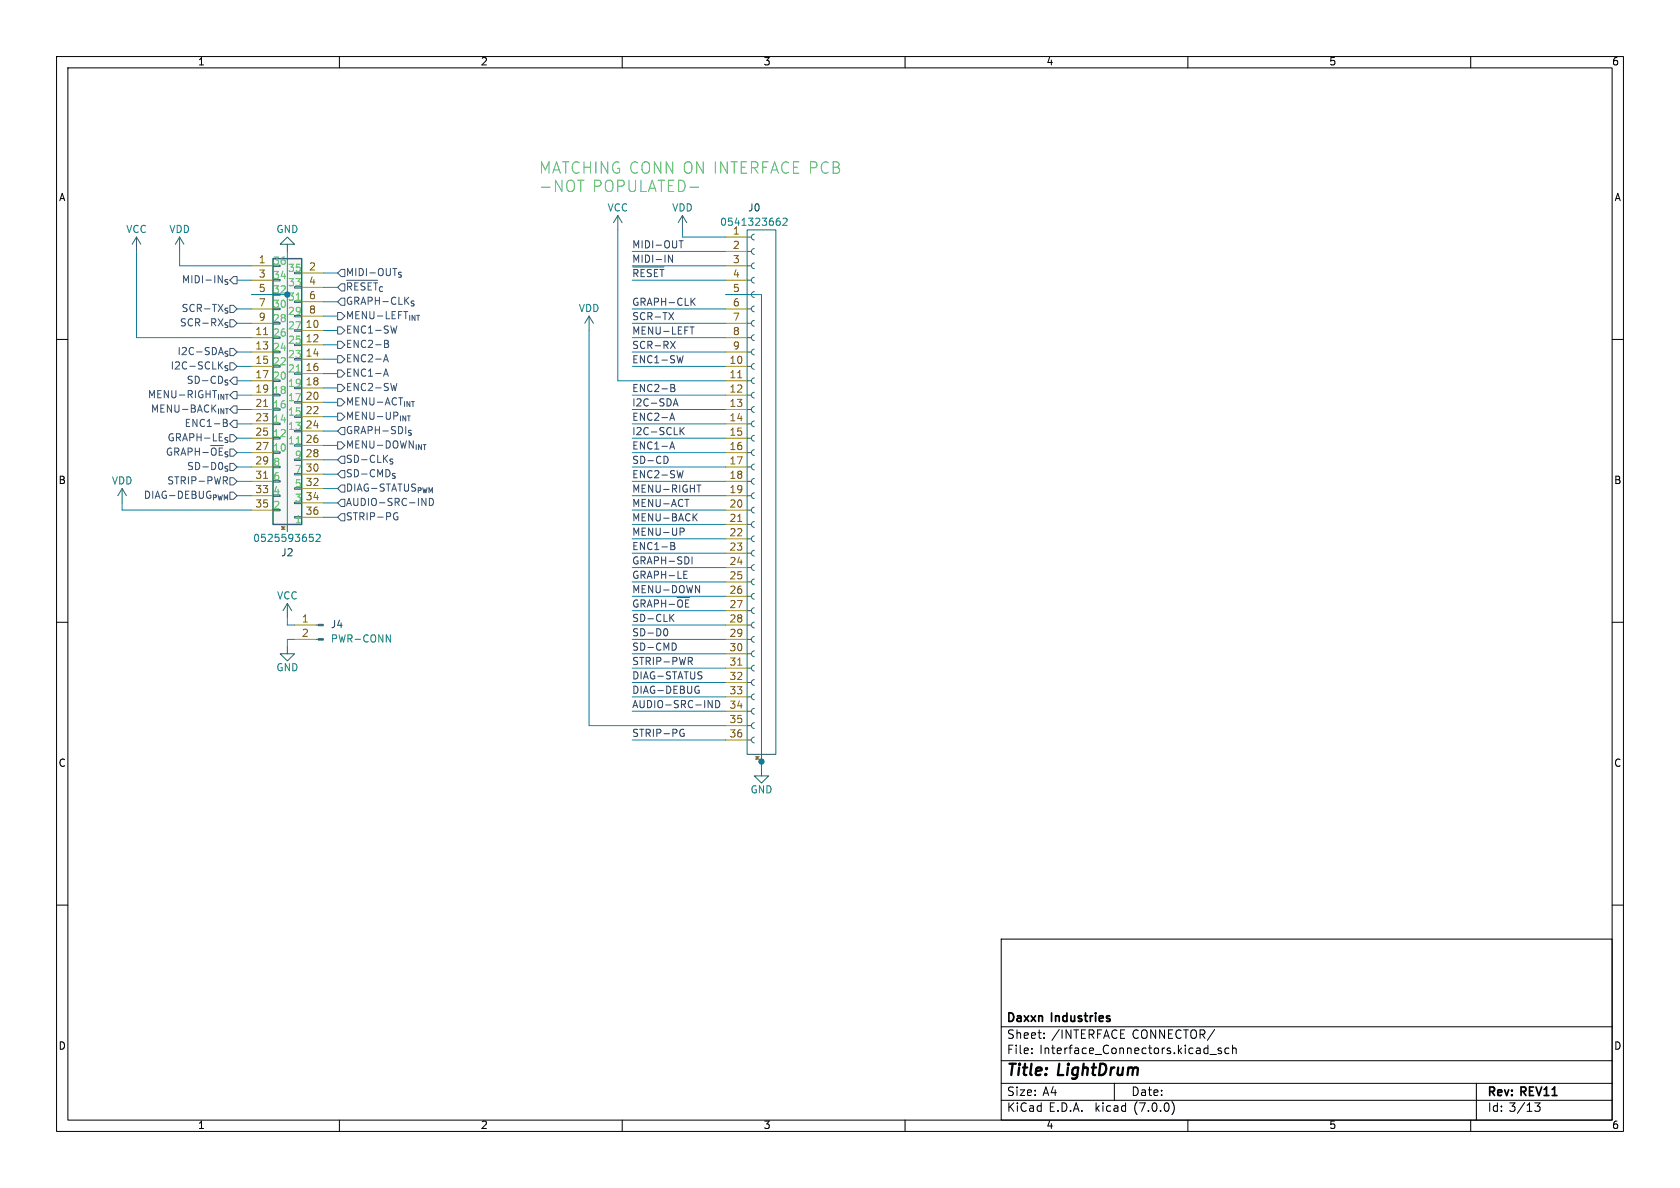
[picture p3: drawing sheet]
<svg xmlns="http://www.w3.org/2000/svg" width="297mm" height="210mm" viewBox="0 0 297 210" stroke-linecap="round" stroke-linejoin="round" font-family="sans-serif">
<g fill="none" stroke="#000" stroke-width=".18">
<path d="M10 10h277v190h-277zM12 12h273v186h-273zM60 10v2M110 10v2M160 10v2M210 10v2M260 10v2M10 60h2M285 60h2M10 110h2M285 110h2M10 160h2"/>
<path d="M285 160h2M177 166h108v32h-108zM60 198v2M110 198v2M160 198v2M177 194.5h108M177 191.5h108M177 187.5h108M177 181.5h108M182.4 186.1v.2M182.4 185.3v.2M184.6 183.4v.2"/>
<path d="M184.6 182.6v.2M197 191.5v3M207.2 194.7a1.72 1.72 0 0 1 0 2.3M210 198v2M213.9 186.4h1.1M215.9 185.3h-.4l-.2 .2 .1 .2 .5 .1v.4h-.6M217.3 185.3h-.5l-.3 .2v.5l.2 .2h.6M217.9 185.4l.2-.1h.4v1M217.9 184.8v1.5M260 198v2M261 191.5v6.5M272.3 195l-.5 .5 .4 .2v.6l-.2 .2-.6-.1"/>
</g>
<path d="M48.3 45.7h5v47h-5z" fill="#f7f7f7" stroke="#f7f7f7" stroke-width=".18"/>
<path d="M48.3 45.7h5v47h-5z" fill="none" stroke="#187164" stroke-width=".25"/>
<g fill="none" stroke="#187164" stroke-width=".18">
<path d="M109.2 38.1l-.7 1.3M109.2 38.1v2.5M109.2 38.1l.8 1.3M120.6 38.1l-.7 1.3M120.6 38.1v2.5M120.6 38.1l.8 1.3M24.1 41.9l-.7 1.3M24.1 41.9v2.6M24.1 41.9l.8 1.3M31.7 41.9l-.7 1.3M31.7 41.9v2.6M31.7 41.9l.8 1.3"/>
<path d="M50.8 43.2h1.3l-1.3-1.3-1.3 1.3h1.3v1.3M52.1 58.3h1.2v.2h-1.2zM52.1 55.8h1.2v.2h-1.2zM52.1 53.2h1.2v.3h-1.2zM52.1 50.7h1.2v.2h-1.2zM52.1 48.1h1.2v.3h-1.2zM104.1 55.9l-.7 1.3M104.1 55.9v2.5M104.1 55.9l.8 1.3M132.1 40.6h5.1v92.8h-5.1zM132.1 59.7h.7M132.1 57.2h.7"/>
<path d="M132.1 54.6h.7M132.1 52.1h.7M132.1 49.5h.7M132.1 47h.7M132.1 44.5h.7M132.1 41.9h.7M133.3 59.2l-.3 .1-.2 .4 .2 .3 .3 .2M133.3 56.6l-.3 .2-.2 .3 .2 .4 .3 .2M133.3 54.1l-.3 .1-.2 .4 .2 .4 .3 .1M133.3 51.6l-.3 .1-.2 .4 .2 .3 .3 .2M133.3 49l-.3 .2-.2 .3 .2 .4 .3 .1M133.3 46.5l-.3 .1-.2 .4 .2 .3 .3 .2"/>
<path d="M133.3 43.9l-.3 .2-.2 .3 .2 .4 .3 .2M133.3 41.4l-.3 .1-.2 .4 .2 .4 .3 .1M52.1 78.6h1.2v.3h-1.2zM52.1 76.1h1.2v.2h-1.2zM52.1 73.5h1.2v.3h-1.2zM52.1 71h1.2v.2h-1.2zM52.1 68.5h1.2v.2h-1.2zM52.1 65.9h1.2v.3h-1.2zM52.1 63.4h1.2v.2h-1.2zM52.1 60.8h1.2v.3h-1.2zM132.1 77.5h.7M132.1 74.9h.7"/>
<path d="M132.1 72.4h.7M132.1 69.9h.7M132.1 67.3h.7M132.1 64.8h.7M132.1 62.2h.7M133.3 79.5l-.3 .1-.2 .4 .2 .4 .3 .1M133.3 77l-.3 .1-.2 .4 .2 .3 .3 .2M133.3 74.4l-.3 .2-.2 .3 .2 .4 .3 .1M133.3 71.9l-.3 .1-.2 .4 .2 .3 .3 .2M133.3 69.3l-.3 .2-.2 .3 .2 .4 .3 .2M133.3 66.8l-.3 .1-.2 .4 .2 .4 .3 .1M133.3 64.3l-.3 .1-.2 .4 .2 .3 .3 .2"/>
<path d="M133.3 61.7l-.3 .2-.2 .3 .2 .4 .3 .1M21.6 86.4l-.8 1.2M21.6 86.4v2.5M21.6 86.4l.8 1.2M52.1 91.3h1.2v.3h-1.2zM132.1 97.8h.7M132.1 95.3h.7M132.1 92.7h.7M132.1 90.2h.7M132.1 87.6h.7M132.1 85.1h.7M132.1 82.6h.7"/>
<path d="M132.1 80h.7M133.3 99.8l-.3 .2-.2 .3 .2 .4 .3 .1M133.3 97.3l-.3 .1-.2 .4 .2 .3 .3 .2M133.3 94.7l-.3 .2-.2 .3 .2 .4 .3 .2M133.3 92.2l-.3 .1-.2 .4 .2 .4 .3 .1M133.3 89.7l-.3 .1-.2 .4 .2 .3 .3 .2M133.3 87.1l-.3 .2-.2 .3 .2 .4 .3 .1M133.3 84.6l-.3 .1-.2 .4 .2 .3 .3 .2M133.3 82l-.3 .2-.2 .3 .2 .4 .3 .2M50.8 114.3v1.3h1.3l-1.3 1.2-1.3-1.2h1.3M50.8 106.7l-.8 1.3M50.8 106.7v2.5"/>
<path d="M50.8 106.7l.8 1.3M55.9 113h.4M55.9 110.5h.4M132.1 113h.7M132.1 110.5h.7M132.1 118.1h.7M132.1 115.6h.7M132.1 108h.7M132.1 105.4h.7M132.1 102.9h.7M132.1 100.3h.7M133.3 117.6l-.3 .1-.2 .4 .2 .4 .3 .1"/>
<path d="M133.3 115.1l-.3 .1-.2 .4 .2 .3 .3 .2M133.3 112.5l-.3 .2-.2 .3 .2 .4 .3 .1M133.3 110l-.3 .1-.2 .4 .2 .3 .3 .2M133.3 107.4l-.3 .2-.2 .3 .2 .4 .3 .2M133.3 104.9l-.3 .1-.2 .4 .2 .4 .3 .1M133.3 102.4l-.3 .1-.2 .4 .2 .3 .3 .2M132.1 130.8h.7M132.1 128.3h.7M132.1 125.7h.7M132.1 123.2h.7M132.1 120.7h.7M133.3 130.3l-.3 .1-.2 .4 .2 .4 .3 .1"/>
<path d="M133.3 127.8l-.3 .1-.2 .4 .2 .3 .3 .2M133.3 125.2l-.3 .2-.2 .3 .2 .4 .3 .1M133.3 122.7l-.3 .1-.2 .4 .2 .3 .3 .2M133.3 120.1l-.3 .2-.2 .3 .2 .4 .3 .2M134.6 135.9v1.3h1.3l-1.3 1.2-1.3-1.2h1.3"/>
</g>
<g fill="none" stroke="#a0a006" stroke-width=".18">
<path d="M44.4 47h3.9M44.4 59.7h3.9M44.4 49.5h3.9M44.4 52.1h3.9M44.4 54.6h3.9M44.4 57.2h3.9M53.3 58.4h3.8M53.3 48.3h3.8M53.3 50.8h3.8M53.3 53.3h3.8M53.3 55.9h3.8M128.3 47h3.8"/>
<path d="M128.3 59.7h3.8M128.3 49.5h3.8M128.3 52.1h3.8M128.3 54.6h3.8M128.3 57.2h3.8M128.3 41.9h3.8M128.3 44.5h3.8M44.4 62.2h3.9M44.4 64.8h3.9M44.4 67.3h3.9M44.4 69.9h3.9M44.4 72.4h3.9"/>
<path d="M44.4 74.9h3.9M44.4 77.5h3.9M53.3 61h3.8M53.3 63.5h3.8M53.3 66h3.8M53.3 68.6h3.8M53.3 71.1h3.8M53.3 73.7h3.8M53.3 76.2h3.8M53.3 78.7h3.8M128.3 62.2h3.8M128.3 64.8h3.8"/>
<path d="M128.3 67.3h3.8M128.3 69.9h3.8M128.3 72.4h3.8M128.3 74.9h3.8M128.3 77.5h3.8M44.4 80h3.9M44.4 82.6h3.9M44.4 85.1h3.9M44.4 87.6h3.9M44.4 90.2h3.9M50.8 92.7v1.3M53.3 81.3h3.8"/>
<path d="M53.3 83.8h3.8M53.3 86.4h3.8M53.3 88.9h3.8M53.3 91.4h3.8M128.3 80h3.8M128.3 82.6h3.8M128.3 85.1h3.8M128.3 87.6h3.8M128.3 90.2h3.8M128.3 92.7h3.8M128.3 95.3h3.8M128.3 97.8h3.8"/>
<path d="M52.1 110.5h3.8M52.1 113h3.8M128.3 110.5h3.8M128.3 113h3.8M128.3 100.3h3.8M128.3 102.9h3.8M128.3 105.4h3.8M128.3 108h3.8M128.3 115.6h3.8M128.3 118.1h3.8M128.3 120.7h3.8M128.3 123.2h3.8"/>
<path d="M128.3 125.7h3.8M128.3 128.3h3.8M128.3 130.8h3.8M134.6 133.4v1.2"/>
</g>
<path d="M46.6 59.2h.7M46.6 71.9h.7M130.4 66.8h.7M46.6 84.6h.7M130.4 92.2h.7M130.4 117.6h.7" fill="none" stroke="#8c5a0a" stroke-width=".18"/>
<path d="M137.5 39.1h.2l.2 .2v.4l-.4 .1M137.6 38.6h.2M138.4 38.7l.5-.1 .3 .3-.8 .9h.8M54.7 94.4h.6M54.9 94.9h.3l.2 .3-.1 .4-.4 .1M55.9 94.6l.5-.2 .2 .4-.8 .9h.8M68.3 112.2l.7 1.3v-1.3" fill="none" stroke="#128875" stroke-width=".18"/>
<g fill="#187164" stroke="#187164" stroke-width=".18">
<path d="M56.3 112.9h.8v.3h-.8z"/>
<path d="M56.3 110.4h.8v.2h-.8z"/>
</g>
<g fill="none" stroke="#345372" stroke-width=".18">
<path d="M59.7 53.3l.6-.6h.7v1.3h-.7zM59.7 55.2h.6l.7 .7-.7 .6h-.6zM59.7 57.8h.6l.7 .6-.7 .7h-.6zM59.7 50.8l.6-.6h.7v1.2h-.7zM59.7 48.3l.6-.7h.7v1.3h-.7zM61.3 49.5h5.5M61.5 50v1.3M61.9 50l.2 .1 .1 .3M62.7 50v1.3M64.1 50l-.3 .4M64.4 50l.1 .1M65.1 50v1.3"/>
<path d="M66.4 50v1.3M70.2 57.6l-.3 1.3M30 79.2l-.3 .2-.1 .4M30.2 79.2l.1 .1M30.9 79.2v1.3M31.4 79.2l.2 .1v.3M33.3 79.2v1.3M33.7 79.2l.2 .1 .1 .3M34.5 79.2v1.3M35.2 79.2v1.3M37.7 79.2l-.3 .2v.2M37.9 79.2l.3 .2v.2"/>
<path d="M38.8 79.2v1.3M39.5 74.7h.4M39.9 74.7l.3 .3-.1 .3-.6 .1M39.9 74.1l.2 .3-.2 .3M40.6 79.4h.7l.6 .6-.6 .6h-.7zM40.6 64.1h.7l.6 .7-.6 .6h-.7zM41.3 74.3h.6v1.3h-.6l-.7-.7zM59.7 78.1h.6l.7 .6-.7 .7h-.6zM59.7 67.9h.6l.7 .7-.7 .6h-.6zM59.7 62.9h.6l.7 .6-.7 .6h-.6zM59.7 60.3h.6l.7 .7-.7 .6h-.6zM59.7 65.4h.6l.7 .6-.7 .7h-.6z"/>
<path d="M59.7 73h.6l.7 .7-.7 .6h-.6zM59.7 76.2l.6-.6h.7v1.2h-.7zM59.7 70.5h.6l.7 .6-.7 .7h-.6zM67.9 63.6h.6M67.9 66.1h.6M68 60.2l.6 .1v.2l-.2 .3M68 60.8h.4M68.2 62.7l.4 1.3M68.2 65.2l.4 1.3M68.4 60.8l.3 .2-.1 .3-.6 .1M70.2 67.8l-.3 1.2M32 80.5l.4-1.3 .4 1.3"/>
<path d="M39.8 85l.4 .6M40 84.3l.2 .2-.1 .3-.6 .2M40.6 84.5h.7l.6 .6-.6 .6h-.7zM59.7 81.3l.6-.7h.7v1.3h-.7zM60.3 90.8h.7v1.3h-.7l-.6-.7zM60.3 88.3h.7v1.2h-.7l-.6-.6zM60.3 85.7h.7v1.3h-.7l-.6-.6zM60.3 83.2h.7v1.3h-.7l-.6-.7zM70 90.6l.3 .1M70.1 91.4h.2v.4l-.3 .1M74.6 88.1l.7 1.3v-1.3M75.9 88.1v1.3a.66 .66 0 0 0 .7-.5 .66 .66 0 0 0-.4-.8"/>
</g>
<g fill="none" stroke="#2d4364" stroke-width=".18">
<path d="M111.9 47.2h5.5M118.2 45.1l.7 1.3v-1.3M118.2 55.3l.9 1.2M119.1 55.3l-.9 1.2M120 42.6h.8M122 57.8h.7M122.3 53.3l.6 .7M122.9 52.7l-.7 .7M118.5 60.3l.9 1.3M118.5 79h.6M118.5 73.9h.6M118.6 68l.6 .1 .1 .2-.3 .3"/>
<path d="M118.6 68.6h.4M118.8 78.1l.5 1.3M118.8 73l.5 1.3M119 68.6l.3 .2v.3l-.7 .1M119 71.8l.4-1.3 .5 1.3M119.1 71.4h.6M119.4 60.3l-.9 1.3M120.4 76.1l.6 .7M120.8 62.9l-.3 1.2M121 75.6l-.8 .7M117.9 80.7l.2 .5-.2 .7M118.6 95.9l.6 .1 .1 .3-.3 .2"/>
<path d="M118.6 96.5h.4M119 96.5l.3 .2v.3l-.7 .2M120.2 93.4h.5l.3 .2-.2 .4h-.6M120.8 83.2l-.3 1.3M121.1 88.3h.7M122.3 98.4v1.3M122.7 91.4l.6 .7M123.2 85.7h.7M123.3 90.8l-.8 .7M117.5 111.2l.1-.1a.68 .68 0 0 1 .5 .7 .68 .68 0 0 1-.5 .6l-.1-.1M118.6 109.1l.5 .8M119.1 108.6l-.7 .7"/>
<path d="M119.3 113.7l.3 .5-.3 .7M120.9 101.6h.4M120.9 102.2h.6M120.9 101h.6M122 116.9l.4 .6M122.2 116.2l.2 .3-.1 .3-.1 .1M122.9 103.5l.8 1.3v-1.3M120.6 128.9l.3 .1M120.7 129.6h.3v.5l-.4 .1M123.4 122h.2v.4l-.2 .2M123.4 121.3l.2 .1M125.2 123.8l.7 1.3v-1.3"/>
<path d="M126.5 123.8a.64 .64 0 0 1 .7 .7 .64 .64 0 0 1-.7 .6z"/>
</g>
<path d="M122 33.1h1.5M52.4 53.1h.7M52.4 78.5h.7M52.4 65.8h.7" fill="none" stroke="#4eb955" stroke-width=".18"/>
<g fill="none" stroke="#0b7fb0" stroke-width=".18">
<path d="M24.1 44.5v15.2h20.3M31.7 44.5v2.5h12.7M41.9 54.6h2.5M41.9 57.2h2.5M41.9 49.5h2.5M44.4 52.1h6.4M50.8 44.5v49.5M57.1 55.9h2.6M57.1 58.4h2.6M57.1 53.3h2.6M57.1 50.8h2.6M57.1 48.3h2.6"/>
<path d="M104.1 58.4v69.9h24.2M109.2 40.6v26.7h19.1M111.8 47h16.5M111.8 44.5h16.5M111.8 59.7h16.5M111.8 54.6h16.5M111.8 57.2h16.5M111.8 49.5h16.5M120.6 40.6v1.3h7.7M128.3 52.1h6.3v83.8M41.9 64.8h2.5M41.9 77.5h2.5"/>
<path d="M41.9 72.4h2.5M41.9 69.9h2.5M41.9 67.3h2.5M41.9 74.9h2.5M41.9 62.2h2.5M57.1 78.7h2.6M57.1 71.1h2.6M57.1 68.6h2.6M57.1 76.2h2.6M57.1 73.7h2.6M57.1 61h2.6M57.1 66h2.6"/>
<path d="M57.1 63.5h2.6M111.8 64.8h16.5M111.8 77.5h16.5M111.8 72.4h16.5M111.8 69.9h16.5M111.8 74.9h16.5M111.8 62.2h16.5M21.6 88.9v1.3h22.8M41.9 85.1h2.5M41.9 87.6h2.5M41.9 82.6h2.5M57.1 81.3h2.6"/>
<path d="M57.1 86.4h2.6M57.1 83.8h2.6M57.1 91.4h2.6M57.1 88.9h2.6M111.8 85.1h16.5M111.8 87.6h16.5M111.8 92.7h16.5M111.8 97.8h16.5M111.8 90.2h16.5M111.8 95.3h16.5M111.8 82.6h16.5M111.8 80h16.5"/>
<path d="M50.8 109.2v1.3h1.3M52.1 113h-1.3v1.3M111.8 100.3h16.5M111.8 108h16.5M111.8 105.4h16.5M111.8 110.5h16.5M111.8 113h16.5M111.8 118.1h16.5M111.8 115.6h16.5M111.8 102.9h16.5M111.8 123.2h16.5M111.8 120.7h16.5"/>
<path d="M111.8 125.7h16.5M111.8 130.8h16.5"/>
</g>
<circle cx="134.6" cy="134.6" r=".46" fill="#056887" stroke="#056887" stroke-width=".18"/>
<g font-size="2.8" fill="#4eb955">
<text x="95.2" y="31">MATCHING CONN ON INTERFACE PCB</text>
<text x="95.2" y="34.3">-NOT</text>
<text x="104.6" y="34.3">POPULATED-</text>
</g>
<g font-size="2.8">
<text x="178" y="190.8">Title:</text>
<text x="187.1" y="190.8">LightDrum</text>
</g>
<g font-size="2.1">
<text x="178" y="183.9">Sheet:</text>
<text x="178" y="181.1">Daxxn</text>
<text x="185.9" y="183.9">/INTERFACE</text>
<text x="186" y="181.1">Industries</text>
<text x="200.2" y="183.9">CONNECTOR/</text>
<text x="178" y="186.6">File:</text>
<text x="183.8" y="186.6">Interface_Connectors.kicad_sch</text>
<text x="178" y="196.8">KiCad</text>
<text x="178" y="194">Size:</text>
<text x="184.3" y="194">A4</text>
<text x="185.4" y="196.8">E.D.A.</text>
<text x="193.7" y="196.8">kicad</text>
<text x="200" y="194">Date:</text>
<text x="200.6" y="196.8">(7.0.0)</text>
<text x="263" y="194.2">Rev:</text>
<text x="263" y="196.8">Id: 3/13</text>
<text x="269" y="194.2">REV11</text>
</g>
<g font-size="1.8">
<text x="35" y="11.8">1</text>
<text x="85" y="11.8">2</text>
<text x="135" y="11.8">3</text>
<text x="185" y="11.8">4</text>
<text x="235" y="11.8">5</text>
<text x="285" y="11.8">6</text>
<text x="10.4" y="35.8">A</text>
<text x="285.4" y="35.8">A</text>
<text x="10.3" y="85.8">B</text>
<text x="285.3" y="85.8">B</text>
<text x="10.3" y="135.8">C</text>
<text x="285.3" y="135.8">C</text>
<text x="10.3" y="185.8">D</text>
<text x="285.3" y="185.8">D</text>
<text x="35" y="199.8">1</text>
<text x="85" y="199.8">2</text>
<text x="135" y="199.8">3</text>
<text x="185" y="199.8">4</text>
<text x="235" y="199.8">5</text>
<text x="285" y="199.8">6</text>
</g>
<g font-size="1.8" fill="#128875">
<text x="22.3" y="41.5">VCC</text>
<text x="29.9" y="41.5">VDD</text>
<text x="48.8" y="41.5">GND</text>
<text x="107.3" y="37.7">VCC</text>
<text x="118.8" y="37.7">VDD</text>
<text x="127.2" y="40.2">0541323662</text>
<text x="102.3" y="55.4">VDD</text>
<text x="19.7" y="85.9">VDD</text>
<text x="44.7" y="96.1">0525593652</text>
<text x="48.9" y="106.2">VCC</text>
<text x="58.4" y="113.9">PWR-CONN</text>
<text x="48.8" y="118.9">GND</text>
<text x="132.6" y="140.5">GND</text>
</g>
<g font-size="1.8" fill="#8c5a0a">
<text x="129.5" y="41.7">1</text>
<text x="45.7" y="46.7">1</text>
<text x="129.5" y="44.2">2</text>
<text x="129.5" y="46.7">3</text>
<text x="45.7" y="49.3">3</text>
<text x="45.7" y="51.8">5</text>
<text x="54.6" y="48">2</text>
<text x="54.6" y="50.5">4</text>
<text x="54.6" y="53.1">6</text>
<text x="129.5" y="49.3">4</text>
<text x="129.5" y="51.8">5</text>
<text x="45.1" y="59.4">11</text>
<text x="45.7" y="54.4">7</text>
<text x="45.7" y="56.9">9</text>
<text x="54" y="58.2">10</text>
<text x="54.6" y="55.6">8</text>
<text x="129.5" y="54.4">6</text>
<text x="129.5" y="56.9">7</text>
<text x="129.5" y="59.4">8</text>
<text x="45.1" y="62">13</text>
<text x="45.1" y="64.5">15</text>
<text x="54" y="60.7">12</text>
<text x="54" y="63.2">14</text>
<text x="54" y="65.8">16</text>
<text x="128.9" y="64.5">10</text>
<text x="129.5" y="62">9</text>
<text x="45.1" y="67.1">17</text>
<text x="45.1" y="69.6">19</text>
<text x="54" y="68.3">18</text>
<text x="54" y="70.9">20</text>
<text x="128.9" y="67.1">11</text>
<text x="128.9" y="69.6">12</text>
<text x="45.1" y="72.1">21</text>
<text x="45.1" y="74.7">23</text>
<text x="45.1" y="77.2">25</text>
<text x="54" y="73.4">22</text>
<text x="54" y="75.9">24</text>
<text x="128.9" y="72.1">13</text>
<text x="128.9" y="74.7">14</text>
<text x="128.9" y="77.2">15</text>
<text x="45.1" y="79.8">27</text>
<text x="45.1" y="82.3">29</text>
<text x="54" y="78.5">26</text>
<text x="54" y="81">28</text>
<text x="54" y="83.6">30</text>
<text x="128.9" y="79.8">16</text>
<text x="128.9" y="82.3">17</text>
<text x="45.1" y="84.8">31</text>
<text x="45.1" y="87.4">33</text>
<text x="45.1" y="89.9">35</text>
<text x="54" y="86.1">32</text>
<text x="54" y="88.6">34</text>
<text x="128.9" y="84.8">18</text>
<text x="128.9" y="87.4">19</text>
<text x="128.9" y="89.9">20</text>
<text x="54" y="91.2">36</text>
<text x="128.9" y="92.5">21</text>
<text x="128.9" y="95">22</text>
<text x="128.9" y="97.5">23</text>
<text x="128.9" y="100.1">24</text>
<text x="128.9" y="102.6">25</text>
<text x="128.9" y="105.2">26</text>
<text x="128.9" y="107.7">27</text>
<text x="53.3" y="110.2">1</text>
<text x="53.3" y="112.8">2</text>
<text x="128.9" y="110.2">28</text>
<text x="128.9" y="112.8">29</text>
<text x="128.9" y="115.3">30</text>
<text x="128.9" y="117.9">31</text>
<text x="128.9" y="120.4">32</text>
<text x="128.9" y="122.9">33</text>
<text x="128.9" y="125.5">34</text>
<text x="128.9" y="128">35</text>
<text x="128.9" y="130.6">36</text>
</g>
<g font-size="1.8" fill="#005550">
<text x="132.2" y="37.7">J0</text>
<text x="49.6" y="98.6">J2</text>
<text x="58.4" y="111.3">J4</text>
</g>
<g font-size="1.8" fill="#4eb955">
<text x="48.3" y="47">36</text>
<text x="48.3" y="52.1">32</text>
<text x="48.3" y="49.5">34</text>
<text x="50.8" y="48.3">35</text>
<text x="50.8" y="50.8">33</text>
<text x="48.3" y="59.7">26</text>
<text x="48.3" y="54.6">30</text>
<text x="48.3" y="57.2">28</text>
<text x="50.8" y="55.9">29</text>
<text x="50.8" y="58.4">27</text>
<text x="48.3" y="62.2">24</text>
<text x="48.3" y="64.8">22</text>
<text x="50.8" y="61">25</text>
<text x="50.8" y="63.5">23</text>
<text x="48.3" y="67.3">20</text>
<text x="48.3" y="69.9">18</text>
<text x="50.8" y="71.1">17</text>
<text x="50.8" y="68.6">19</text>
<text x="50.8" y="66">21</text>
<text x="48.3" y="74.9">14</text>
<text x="48.3" y="72.4">16</text>
<text x="48.3" y="77.5">12</text>
<text x="50.8" y="73.7">15</text>
<text x="50.8" y="76.2">13</text>
<text x="48.2" y="82.6">8</text>
<text x="48.3" y="80">10</text>
<text x="50.8" y="78.7">11</text>
<text x="52" y="81.3">9</text>
<text x="52" y="83.8">7</text>
<text x="48.2" y="87.6">4</text>
<text x="48.2" y="85.1">6</text>
<text x="52" y="88.9">3</text>
<text x="52" y="86.4">5</text>
<text x="48.2" y="90.2">2</text>
<text x="52" y="92.7">1</text>
</g>
<g font-size="1.8" fill="#2d4364">
<text x="111.8" y="46.6">MIDI-IN</text>
<text x="111.8" y="44.1">MIDI-OUT</text>
<text x="111.8" y="49.2">~{RESET}</text>
<text x="111.8" y="56.8">SCR-TX</text>
<text x="111.8" y="54.3">GRAPH-CLK</text>
<text x="111.8" y="59.3">MENU-LEFT</text>
<text x="111.8" y="61.9">SCR-RX</text>
<text x="111.8" y="64.4">ENC1-SW</text>
<text x="111.8" y="69.5">ENC2-B</text>
<text x="111.8" y="77.1">I2C-SCLK</text>
<text x="111.8" y="72">I2C-SDA</text>
<text x="111.8" y="74.6">ENC2-A</text>
<text x="111.8" y="79.7">ENC1-A</text>
<text x="111.8" y="82.2">SD-CD</text>
<text x="111.8" y="84.7">ENC2-SW</text>
<text x="111.8" y="87.3">MENU-RIGHT</text>
<text x="111.8" y="89.8">MENU-ACT</text>
<text x="111.8" y="92.4">MENU-BACK</text>
<text x="111.8" y="94.9">MENU-UP</text>
<text x="111.8" y="97.4">ENC1-B</text>
<text x="111.8" y="100">GRAPH-SDI</text>
<text x="111.8" y="105.1">MENU-DOWN</text>
<text x="111.8" y="107.6">GRAPH-~{OE}</text>
<text x="111.8" y="102.5">GRAPH-LE</text>
<text x="111.8" y="112.7">SD-D0</text>
<text x="111.8" y="110.1">SD-CLK</text>
<text x="111.8" y="117.8">STRIP-PWR</text>
<text x="111.8" y="115.2">SD-CMD</text>
<text x="111.8" y="125.4">AUDIO-SRC-IND</text>
<text x="111.8" y="122.8">DIAG-DEBUG</text>
<text x="111.8" y="120.3">DIAG-STATUS</text>
<text x="111.8" y="130.5">STRIP-PG</text>
</g>
<g font-size="1.8" fill="#345372">
<text x="32" y="50.4">MIDI-IN_{S}</text>
<text x="61.2" y="52.2">~{RESET}_{C}</text>
<text x="61.2" y="49.1">MIDI-OUT_{S}</text>
<text x="31.6" y="58">SCR-RX_{S}</text>
<text x="31.9" y="55.4">SCR-TX_{S}</text>
<text x="61.2" y="54.2">GRAPH-CLK_{S}</text>
<text x="61.2" y="56.7">MENU-LEFT_{INT}</text>
<text x="61.2" y="59.2">ENC1-SW</text>
<text x="30" y="65.6">I2C-SCLK_{S}</text>
<text x="31.2" y="63.1">I2C-SDA_{S}</text>
<text x="61.2" y="64.3">ENC2-A</text>
<text x="61.2" y="61.8">ENC2-B</text>
<text x="25.9" y="70.7">MENU-RIGHT_{INT}</text>
<text x="32.8" y="68.1">SD-CD_{S}</text>
<text x="61.2" y="69.4">ENC2-SW</text>
<text x="61.2" y="66.9">ENC1-A</text>
<text x="61.2" y="71.9">MENU-ACT_{INT}</text>
<text x="26.5" y="73.2">MENU-BACK_{INT}</text>
<text x="32.5" y="75.8">ENC1-B</text>
<text x="61.2" y="74.5">MENU-UP_{INT}</text>
<text x="61.2" y="77">GRAPH-SDI_{S}</text>
<text x="29.4" y="78.3">GRAPH-LE_{S}</text>
<text x="32.9" y="83.4">SD-D0_{S}</text>
<text x="61.2" y="79.6">MENU-DOWN_{INT}</text>
<text x="61.2" y="82.1">SD-CLK_{S}</text>
<text x="25.2" y="88.5">DIAG-DEBUG_{PWM}</text>
<text x="29.4" y="85.9">STRIP-PWR</text>
<text x="61.2" y="89.7">AUDIO-SRC-IND</text>
<text x="61.2" y="87.2">DIAG-STATUS_{PWM}</text>
<text x="61.2" y="84.6">SD-CMD_{S}</text>
<text x="61.2" y="92.3">STRIP-PG</text>
</g>
<text font-size="1.8" fill="#056887" x="50.8" y="53.3">31</text>
<text font-size="1.8" fill="#0b7fb0" x="29.1" y="81.4">GRAPH-~{OE}_{S}</text>
<g font-size=".9" fill="#8c5a0a">
<text x="50.5" y="93.8" transform="rotate(-90 50.5 93.8)">M</text>
<text x="134.4" y="134.5" transform="rotate(-90 134.4 134.5)">M</text>
</g>
</svg>
